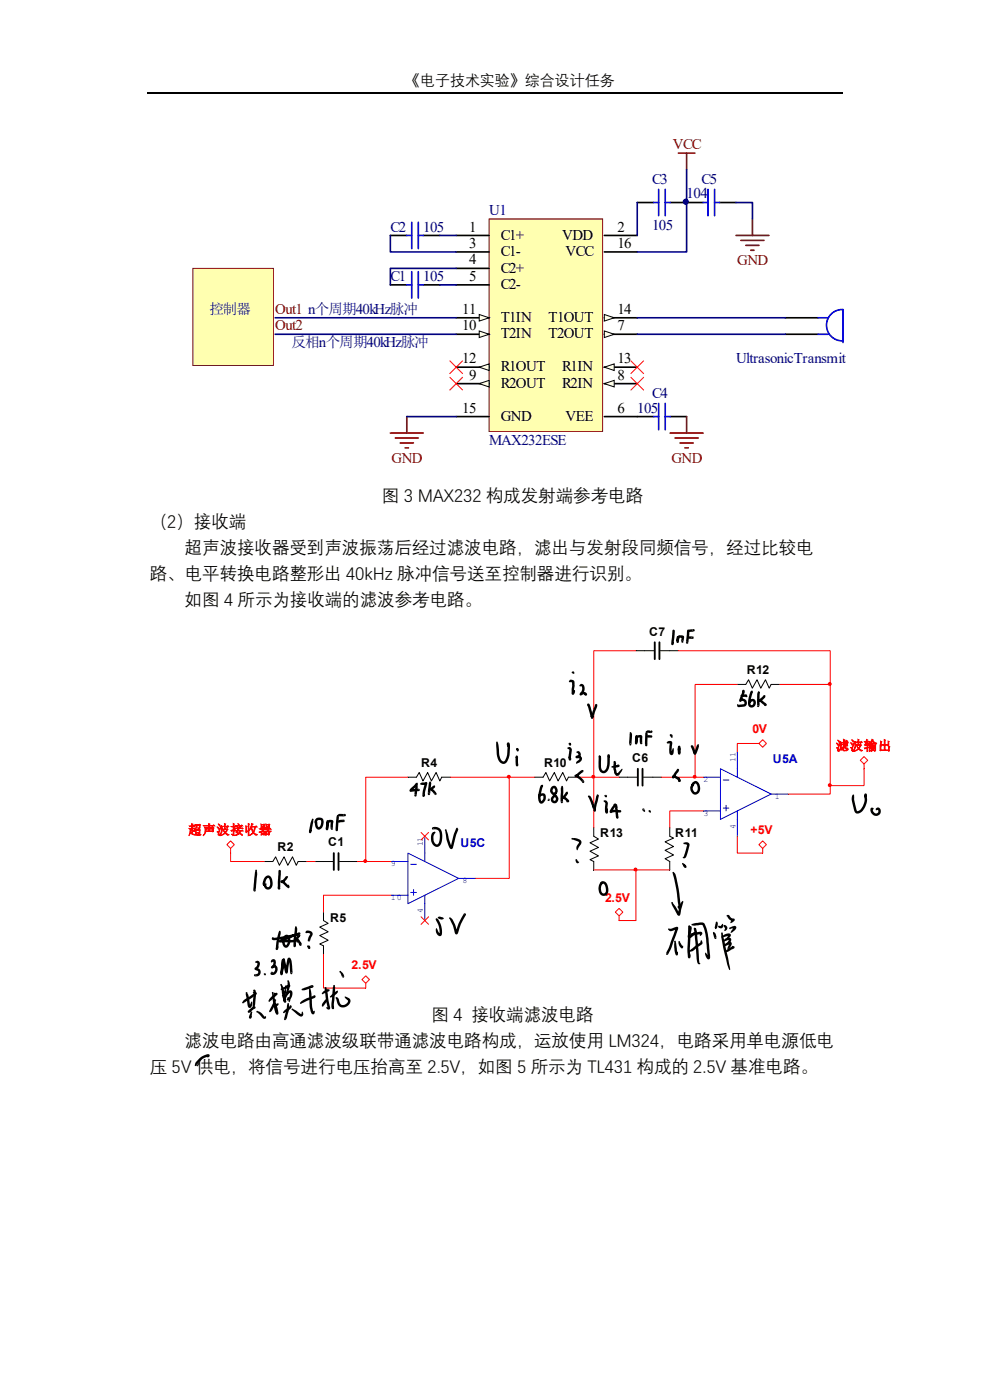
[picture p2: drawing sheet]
<svg xmlns="http://www.w3.org/2000/svg" width="210mm" height="297mm" viewBox="0 0 210 297" stroke-linecap="round" stroke-linejoin="round" font-family="sans-serif">
<path d="M31.2 19.8h147.6" fill="none" stroke="#000" stroke-width=".25"/>
<path d="M103.7 46.5h24.1v45h-24.1z" fill-rule="evenodd" fill="#ffffb0" stroke="#800000" stroke-width=".21"/>
<path d="M96.8 49.9h6.9M96.8 53.4h6.9M96.8 56.9h6.9M128.2 49.9h7M96.8 60.4h6.9M128.2 70.9h7M128.2 88.4h7" fill="none" stroke="#000" stroke-width=".35"/>
<path d="M128.2 70.2l2.1 .7-2.1 .7z" fill="#ffffe8" stroke="#000" stroke-width=".21"/>
<path d="M128.2 81.4h7" fill="none" stroke="#000" stroke-width=".35"/>
<path d="M128.2 81.4l2.1-.7v1.4z" fill="#ffffe8" stroke="#000" stroke-width=".21"/>
<path d="M96.8 81.4h6.9" fill="none" stroke="#000" stroke-width=".35"/>
<path d="M101.7 81.4l2-.7v1.4z" fill="#ffffe8" stroke="#000" stroke-width=".21"/>
<path d="M96.8 70.9h6.9" fill="none" stroke="#000" stroke-width=".35"/>
<path d="M101.7 70.2l2 .7-2 .7z" fill="#ffffe8" stroke="#000" stroke-width=".21"/>
<path d="M96.8 67.4h6.9" fill="none" stroke="#000" stroke-width=".35"/>
<path d="M101.7 66.7l2 .7-2 .7z" fill="#ffffe8" stroke="#000" stroke-width=".21"/>
<path d="M96.8 77.9h6.9" fill="none" stroke="#000" stroke-width=".35"/>
<path d="M101.7 77.9l2-.7v1.4z" fill="#ffffe8" stroke="#000" stroke-width=".21"/>
<path d="M128.2 77.9h7" fill="none" stroke="#000" stroke-width=".35"/>
<path d="M128.2 77.9l2.1-.7v1.4z" fill="#ffffe8" stroke="#000" stroke-width=".21"/>
<path d="M128.2 67.4h7" fill="none" stroke="#000" stroke-width=".35"/>
<path d="M128.2 66.7l2.1 .7-2.1 .7z" fill="#ffffe8" stroke="#000" stroke-width=".21"/>
<g fill="none" stroke="#000" stroke-width=".35">
<path d="M82.8 49.9h3.5M89.8 49.9h3.5M128.2 53.4h7M135.2 43h3.5M142.2 43h6.9M152.6 43h3.5M82.8 60.4h3.5M89.8 60.4h3.5M166.6 67.4h7M166.6 70.9h7M96.8 88.4h6.9M135.2 88.4h3.5"/>
<path d="M142.2 88.4h3.4"/>
</g>
<g fill="none" stroke="#00f" stroke-width=".35">
<path d="M86.3 49.9h1M87.3 47.2v5.5M87.3 57.6v5.6M88.7 47.2v5.5M88.7 57.6v5.6M88.7 49.9h1.1M138.7 43h1M139.7 40.2v5.6M141.1 40.2v5.6M141.1 43h1.1M149.1 43h1.1M150.2 40.2v5.6"/>
<path d="M151.6 43h1M151.6 40.2v5.6M86.3 60.4h1M88.7 60.4h1.1M173.6 70.9h2.1M173.6 67.4h2.1M178.8 72.3a3.3 3.3 0 0 1-3.5-3.3 3.3 3.3 0 0 1 3.5-3.3v7M138.7 88.4h1M139.7 85.6v5.6M141.1 85.6v5.6M141.1 88.4h1.1"/>
</g>
<circle cx="145.5" cy="42.8" r=".52" fill="#000080" stroke="#000080" stroke-width=".21"/>
<path d="M145.6 36v17.4h-10.4M82.8 49.9v3.5h14M93.3 49.9h3.5M96.8 56.9h-14v3.5M135.2 43v6.9M156.1 43h3.5v3.5M93.3 60.4h3.5M86.3 88.4h10.5" fill="none" stroke="#000080" stroke-width=".35"/>
<g fill="none" stroke="#800000" stroke-width=".35">
<path d="M143.9 32.5h3.5M145.6 32.5v3.5M156.1 49.9h7M157.2 51h4.9M158.2 52h2.8M159.3 53.1h.7M159.6 46.5v3.4M82.8 91.9h7M83.8 92.9h4.9M84.9 94h2.8M85.9 95h.7M86.3 88.4v3.5"/>
<path d="M142.2 91.9h6.9M143.2 92.9h4.9M144.2 94h2.8M145.3 95h.7M145.6 88.4v3.5"/>
</g>
<path d="M40.9 56.9h17.1v20.6h-17.1z" fill-rule="evenodd" fill="#ffffb0" stroke="#800000" stroke-width=".21"/>
<path d="M58.4 67.4h38.4M58.4 70.9h38.4M135.2 67.4h31.4M135.2 70.9h31.4" fill="none" stroke="#000080" stroke-width=".35"/>
<path d="M95.4 80l2.8 2.8M95.4 76.5l2.8 2.8M98.2 80l-2.8 2.8M98.2 76.5l-2.8 2.8M133.8 76.5l2.8 2.8M133.8 80l2.8 2.8M136.6 76.5l-2.8 2.8M136.6 80l-2.8 2.8M161.8 178.4l.8 .8-.8 .8-.8-.8z" fill="none" stroke="#f00" stroke-width=".21"/>
<path d="M135.3 163.1v3.6M136.3 163.1v3.6" fill="none" stroke="#000" stroke-width=".4"/>
<path d="M113.4 164.9h1.8l.6-1 .8 1.8 1-1.8 .8 1.8 1-1.8 .8 1.8 .4-.8h1.8M131.3 164.9h3.8M136.5 164.9h3.8M142.1 175.6v1.8l.8 .4-1.8 .8 1.8 1-1.8 .8 1.8 1-1.8 .8 1 .6v1.8" fill="none" stroke="#000" stroke-width=".21"/>
<path d="M161 157.7l.8-.8 .8 .8-.8 .8zM161.8 180v1" fill="none" stroke="#f00" stroke-width=".21"/>
<path d="M160 157.7h1M77.6 207l.8 .8-.8 .8-.8-.8z" fill="none" stroke="#f00" stroke-width=".21"/>
<path d="M134.9 138h3.8M140.1 138h2M158.2 145.2l.6-1 .8 1.8 1-1.8 .8 1.8 1-1.8 .8 1.8 .4-.8h1.8M93.7 164.9h1.8M125.9 175.6v1.8l1 .6-1.7 .8 1.7 1-1.7 .8 1.7 1-1.7 .8 .7 .4v1.8M56.1 182.8h1.8l.6-1 .8 1.8 1-1.8 .8 1.8 1-1.8 .7 1.8 .4-.8h1.8M66.8 182.8h3.8M68.6 193.5v1.8l1 .6-1.8 .8 1.8 1-1.8 .8 1.8 1-1.8 .8 .8 .4v1.7M72 182.8h3.8" fill="none" stroke="#000" stroke-width=".21"/>
<path d="M138.9 136.3v3.5M139.9 136.3v3.5M70.8 181v3.6M71.8 181v3.6" fill="none" stroke="#000" stroke-width=".4"/>
<g fill="#f00" stroke="#f00" stroke-width=".21">
<circle cx="176" cy="145.1" r=".3"/>
<circle cx="125.8" cy="164.8" r=".3"/>
<circle cx="107.9" cy="164.8" r=".3"/>
</g>
<path d="M130.5 193.5l.8-.8 .8 .8-.8 .8zM77.6 208.6v1" fill="none" stroke="#f00" stroke-width=".21"/>
<path d="M131.3 194.3v1" fill="none" stroke="#f00" stroke-width=".21"/>
<circle cx="134.8" cy="184.5" r=".3" fill="#f00" stroke="#f00" stroke-width=".21"/>
<path d="M152.8 163.1l10.8 5.4-10.8 5.3zM153.4 165.5h1.2M153.4 171.4h1.2M154 170.8v1.2M156.4 163.1v1.8M156.4 172v1.8" fill="none" stroke="#00f" stroke-width=".21"/>
<path d="M149.2 172h3.6M149.2 164.9h3.6" fill="none" stroke="#00f" stroke-width=".21"/>
<path d="M156.4 159.5v3.6" fill="none" stroke="#00f" stroke-width=".21"/>
<path d="M156.4 173.8v3.6" fill="none" stroke="#00f" stroke-width=".21"/>
<path d="M163.6 168.5h3.6M86.5 181l10.8 5.3-10.8 5.4zM87.1 183.4h1.2M87.1 189.3h1.2M87.7 188.7v1.2M90.1 181v1.8M90.1 189.9v1.8" fill="none" stroke="#00f" stroke-width=".21"/>
<path d="M83 189.9h3.5" fill="none" stroke="#00f" stroke-width=".21"/>
<path d="M83 182.8h3.5" fill="none" stroke="#00f" stroke-width=".21"/>
<path d="M89.3 176.6l1.6 1.6M90.9 176.6l-1.6 1.6" fill="none" stroke="#f00" stroke-width=".21"/>
<path d="M90.1 191.7v3.6" fill="none" stroke="#00f" stroke-width=".21"/>
<path d="M89.3 194.5l1.6 1.6M90.9 194.5l-1.6 1.6" fill="none" stroke="#f00" stroke-width=".21"/>
<path d="M97.3 186.3h3.6" fill="none" stroke="#00f" stroke-width=".21"/>
<g fill="#f00" stroke="#f00" stroke-width=".21">
<circle cx="77.5" cy="182.7" r=".3"/>
<circle cx="176" cy="166.6" r=".3"/>
</g>
<path d="M48.9 178.4l.8 .8-.8 .8-.8-.8z" fill="none" stroke="#f00" stroke-width=".21"/>
<path d="M48.9 180v1M182.5 161.3l.8-.8 .8 .8-.8 .8z" fill="none" stroke="#f00" stroke-width=".21"/>
<g fill="none" stroke="#f00" stroke-width=".21">
<path d="M134.9 138h-9v37.6M143.9 138h32.2v7.2M156.4 145.2h-9v19.7h-7.1M160 157.7h-3.6v1.8M165.4 145.2h10.7M176.1 145.2v21.5M86.5 164.9h-8.9v17.9M95.5 164.9h17.9M108 164.9v21.4h-7.1M122.4 164.9h8.9M149.2 172h-7.1v3.6M156.4 177.4v3.6h5.4"/>
<path d="M176.1 166.7v1.8h-8.9M183.3 162.1v4.6h-7.2M48.9 181v1.8h7.2M65 182.8h1.8M75.8 182.8h7.2M83 189.9h-14.4v3.6M125.9 184.6h16.2M134.9 184.6v10.7h-3.6M68.6 202.4v7.2h9"/>
</g>
<g fill="#000">
<path d="M121.3 177.8l1.2 .1a.9 .9 0 0 1 .8 .7 .9 .9 0 0 1-.4 1l-.4 .8a.97 .97 0 0 1 .3-1.6v-.2l.1 .1-1.6-.6zM122 164.4l.6 .1 1.2 1.1a.28 .28 0 0 1 .1 .4 .28 .28 0 0 1-.5-.1l.1-.2h.3h-.3l-.1 .2-.5-.6-1-.6 .4 .1v-.4h-.3h.3h-.2l1.3-1 .2-.1-.2 .3 .1 .2 .3-.1v-.3l-.4 .1 .1 .2h.2a.18 .18 0 0 1-.3-.1 .18 .18 0 0 1 .2-.2 .18 .18 0 0 1 .1 .3h-.2a.22 .22 0 0 1 0-.3 .22 .22 0 0 1 .3 0 .22 .22 0 0 1-.1 .4l-1.4 1.1-.4-.2zM143.6 163.1l.4 .1-.1 .4a.22 .22 0 0 1-.3 .1 .22 .22 0 0 1 0-.4l.1 .3 .3-.2-1 1.6 .1-.1a.27 .27 0 0 1-.4 .2 .27 .27 0 0 1-.1-.4l.2-.2 .3-.1 1.3 1a.32 .32 0 0 1 0 .3 .32 .32 0 0 1-.2 .2l.2-.1a.32 .32 0 0 1-.5 .1 .32 .32 0 0 1-.1-.4l.1-.6 .1-.1 .2 .8-.1-.2-.2 .1 .2-.1-.1 .3-1.1-.8 .2-.1-.1 .2v-.3l-.3-.1-.2 .3zM122.1 182.3h.3v.3v-.2l.2 .4h-.1h.2a.32 .32 0 0 1-.2 .4 .32 .32 0 0 1-.4-.4zM141.8 197h.5l1-.3a.4 .4 0 0 1 .6 .1 .4 .4 0 0 1-.2 .6l-1.8 4.7a.37 .37 0 0 1-.2 .4 .37 .37 0 0 1-.4-.1l.2-.1h-.2v-.2l.6-1.2 1.5-4.1 .1 .3h.2l-.9 .3a.58 .58 0 0 1-.7 .1 .58 .58 0 0 1-.3-.5zM142.5 191.4h.2l1.4 2.4-.3 .1 .5-2 .3-.6 .3-.2-.5 2.1a.78 .78 0 0 1-.5 1.1l-1.2-2.1-.3-.6zM142.7 185l.4 .2 .3 .8 .6 2.5 .4 3.6a.41 .41 0 0 1 0 .6 .41 .41 0 0 1-.6 0v-.1a.23 .23 0 0 1-.1-.4 .23 .23 0 0 1 .4 .1l.2 .1h-.2l-.1 .2-.6-4-.8-3.4zM146.3 196.5h.3l.1 .4-.3 1.8-.2-.1 1.2-.9a.2 .2 0 0 1 .3-.1 .2 .2 0 0 1 0 .3l-1 .9a.5 .5 0 0 1-.7 .2 .5 .5 0 0 1-.1-.8zM146.1 196.3a.18 .18 0 0 1 .3 .1 .18 .18 0 0 1-.2 .2 .18 .18 0 0 1-.2-.2l.2 .2 .2-.2 .1 .6-.2 4.4 .1 1.6-.2-.2-.3 .2 .1-1.4a1.45 1.45 0 0 1 .3 1.7 .88 .88 0 0 1-.5-1.1zM146.8 196l1.8-.3h.5l.3 .2 .7 2.2 .5 4.7a.47 .47 0 0 1-.3 .7 .47 .47 0 0 1-.5-.5l-.2-.6 .1-.3 .7 1-.3 .1-.5-4.9-.6-2.1 .1 .1-1.9 .1a.3 .3 0 0 1-.4-.1 .3 .3 0 0 1 0-.3zM147.2 196.9a.37 .37 0 0 1 .5 .4l.7 7-.1-.1 .3 .2-.3 .2a.82 .82 0 0 1-.5-1.1l-.6-6.4 .3-.1a.19 .19 0 0 1-.1 .2 .19 .19 0 0 1-.3-.1 .19 .19 0 0 1 .1-.2zM151.9 195.5l.2 .1 .2 .3-.3 1a.2 .2 0 0 1-.2 .2 .2 .2 0 0 1-.1-.3l.1-1 .1-.1 .2 .1h-.2z"/>
<path d="M152.4 196.4l.3 .1-.1 .2-.1-.3h.5l-.1 .1 .4-.5 .1 .5a.45 .45 0 0 1-.3 .4 .45 .45 0 0 1-.5-.1l.2 .1-.5-.3zM153 197.9h.3v.2l1.5 7v.7l-.5-1.2-.8-3.3zM153.5 196.3h.3v.2l-.2-.2h.4l.3 .6a.42 .42 0 0 1-.2 .5 .42 .42 0 0 1-.5 0l.2-.6v.1l-.3-.3v-.3v.2zM154.2 194.2l.4-.1 .4 .5 .4 .2a.35 .35 0 0 1 .5 .3 .35 .35 0 0 1-.3 .4l-.6 .3v-.3l.4-.5v.2l.2 .2-.8-.3-.5-.6h.1l-.2-.1zM154.8 196.8l.8-.3a.45 .45 0 0 1 .6 .2 .45 .45 0 0 1-.3 .6l-.9 .6 .1-.4 .6-.8 .2 .2-1 .2-.2-.1zM59.5 208.8a1.15 1.15 0 0 1 .7 1.1l.2 1.1-.2-.1-.1 .1 .4-1.2a1.35 1.35 0 0 1-.2 1.6 1.02 1.02 0 0 1-.6-1.3zM59.6 209.7l1.6-.7-.1 .2 .2 .2a.45 .45 0 0 1-.7-.3l.3-.1a.35 .35 0 0 1 .6 0 .35 .35 0 0 1-.3 .5l-1.5 .5-.2-.1zM61 208l.3 .1a2.34 2.34 0 0 1-.6 2.7zM64.1 209.8l1.4-.6a.6 .6 0 0 1 1 .1 .25 .25 0 0 1-.3 .3 .25 .25 0 0 1-.1-.4v.2l.2 .1-1.4 .5-.8 .1zM70.7 209l.3 .1 .1 .9-.2 3.8-.2-.2-.2 .2 .1-.2a.29 .29 0 0 1 .2 .4 .29 .29 0 0 1-.3 .1 .29 .29 0 0 1-.2-.4zM72.1 206h.2l.4 .4a.56 .56 0 0 1 0 1 .2 .2 0 0 1 0-.3 .2 .2 0 0 1 .3 .1l-.3-.2-.1 .2-.6-1zM42.2 224.6l.6-.5 1.2-.4a.38 .38 0 0 1 .5 .3 .38 .38 0 0 1-.6 .3l.2-.4-.1 .2 .2 .1-1.2 .4-1.2 1.2a.23 .23 0 0 1-.2 .3 .23 .23 0 0 1-.3-.2l.2-.6z"/>
</g>
<g font-size="5">
<text x="142.5" y="136.4">1nF</text>
<text x="120.6" y="147.2">i</text>
<text x="156.3" y="149.8">56k</text>
<text x="124.5" y="154.6">&quot;</text>
<text x="133.6" y="157.8">I</text>
<text x="134" y="157.8">nF-</text>
<text x="141.5" y="159.4">i.、</text>
<text x="147.4" y="159.4">，</text>
<text x="105.2" y="162.1">Ui</text>
<text x="120.6" y="162.7">i3</text>
<text x="126.8" y="162.7">比</text>
<text x="87" y="168.7">47k</text>
<text x="114.2" y="170.9">6.SK</text>
<text x="124.7" y="172.3">Hi4</text>
<text x="136.4" y="172">1 、</text>
<text x="146.4" y="168.2">o</text>
<text x="180.7" y="172.6">U。</text>
<text x="65.6" y="175.9">onF</text>
<text x="91.4" y="179.4">or</text>
<text x="144.2" y="183.9">？</text>
<text x="53.8" y="188.5">10k</text>
<text x="127" y="189.6">o</text>
<text x="92.4" y="197">N</text>
<text x="57.4" y="201.2">幽？</text>
<text x="140.7" y="202.9">不用管</text>
<text x="54" y="206.7">3.3M</text>
<text x="50.7" y="215.3">共模干扰</text>
</g>
<g font-size="3.7">
<text x="81" y="106.3">图 3 MAX232 构成发射端参考电路</text>
<text x="31.8" y="111.8">（2）接收端</text>
<text x="39.2" y="117.3">超声波接收器受到声波振荡后经过滤波电路，滤出与发射段同频信号，经过比较电</text>
<text x="31.8" y="122.8">路、电平转换电路整形出 40kHz 脉冲信号送至控制器进行识别。</text>
<text x="39.2" y="128.3">如图 4 所示为接收端的滤波参考电路。</text>
<text x="39.2" y="221.9">滤波电路由高通滤波级联带通滤波电路构成，运放使用 LM324，电路采用单电源低电</text>
<text x="91.5" y="216.4">图 4 接收端滤波电路</text>
<text x="31.8" y="227.4">压 5V 供电，将信号进行电压抬高至 2.5V，如图 5 所示为 TL431 构成的 2.5V 基准电路。</text>
</g>
<g font-size="3.2">
<text x="85.9" y="18.1">《电子技术实验》综合设计任务</text>
<text x="99.5" y="49.1">1</text>
<text x="99.5" y="52.6">3</text>
<text x="106.2" y="50.8">C1+</text>
<text x="119.3" y="50.8">VDD</text>
<text x="131" y="49.1">2</text>
<text x="131" y="52.6">16</text>
<text x="99.5" y="56.1">4</text>
<text x="99.5" y="59.6">5</text>
<text x="106.2" y="54.3">C1-</text>
<text x="106.2" y="57.8">C2+</text>
<text x="120" y="54.3">VCC</text>
<text x="106.2" y="61.3">C2-</text>
<text x="98.1" y="70.1">10</text>
<text x="98.1" y="66.6">11</text>
<text x="106.2" y="71.8">T2IN</text>
<text x="106.2" y="68.3">T1IN</text>
<text x="116.3" y="71.8">T2OUT</text>
<text x="116.3" y="68.3">T1OUT</text>
<text x="131" y="70.1">7</text>
<text x="131" y="66.6">14</text>
<text x="98.1" y="77.1">12</text>
<text x="131" y="77.1">13</text>
<text x="99.5" y="80.5">9</text>
<text x="106.2" y="82.3">R2OUT</text>
<text x="106.2" y="78.8">R1OUT</text>
<text x="119.3" y="82.3">R2IN</text>
<text x="119.3" y="78.8">R1IN</text>
<text x="131" y="80.5">8</text>
<text x="98.1" y="87.5">15</text>
<text x="106.2" y="89.3">GND</text>
<text x="120" y="89.3">VEE</text>
<text x="131" y="87.5">6</text>
</g>
<g font-size="3.2" fill="#800000">
<text x="142.8" y="31.6">VCC</text>
<text x="156.3" y="56.2">GND</text>
<text x="58.4" y="66.6">Out1 n个周期40kHz脉冲</text>
<text x="58.4" y="70.1">Out2</text>
<text x="83.1" y="98.1">GND</text>
<text x="142.4" y="98.1">GND</text>
</g>
<g font-size="3.2" fill="#000080">
<text x="138.3" y="39">C3</text>
<text x="148.8" y="39">C5</text>
<text x="103.8" y="45.6">U1</text>
<text x="145.6" y="42.1">104</text>
<text x="82.8" y="49.1">C2</text>
<text x="89.8" y="49.1">105</text>
<text x="138.3" y="48.7">105</text>
<text x="82.8" y="59.6">C1</text>
<text x="89.8" y="59.6">105</text>
<text x="156.1" y="77.1">UltrasonicTransmit</text>
<text x="135.2" y="87.5">105</text>
<text x="138.3" y="84.4">C4</text>
<text x="103.8" y="94.5">MAX232ESE</text>
</g>
<g font-size="3.1" fill="#000080">
<text x="44.4" y="66.5">控制器</text>
<text x="61.8" y="73.5">反相n个周期40kHz脉冲</text>
</g>
<g font-size="2.8" fill="#f00">
<text x="177.3" y="159.1">滤波输出</text>
<text x="40" y="177">超声波接收器</text>
</g>
<g font-size="2.6">
<text x="137.7" y="134.9">C7</text>
<text x="158.4" y="143">R12</text>
<text x="134.1" y="161.7">C6</text>
<text x="89.3" y="162.7">R4</text>
<text x="115.4" y="162.7">R10</text>
<text x="69.6" y="179.6">C1</text>
<text x="127.3" y="177.6">R13</text>
<text x="143.3" y="177.6">R11</text>
<text x="58.9" y="180.6">R2</text>
<text x="70" y="195.5">R5</text>
</g>
<g font-size="2.6" fill="#f00">
<text x="159.6" y="155.5">0V</text>
<text x="159.2" y="177">+5V</text>
<text x="128.4" y="191.3">2.5V</text>
<text x="74.6" y="205.6">2.5V</text>
</g>
<g font-size="2.6" fill="#00f">
<text x="164" y="161.9">U5A</text>
<text x="97.7" y="179.8">U5C</text>
</g>
<g font-size="1.8" fill="#00f">
<text x="156" y="161.7" transform="rotate(-90 156 161.7)">11</text>
<text x="149.2" y="165.9">2</text>
<text x="149.2" y="173">3</text>
<text x="164.4" y="169.5">1</text>
<text x="89.7" y="179.6" transform="rotate(-90 89.7 179.6)">11</text>
<text x="156" y="175.8" transform="rotate(-90 156 175.8)">4</text>
<text x="82.9" y="183.8">9</text>
<text x="82.9" y="190.9">10</text>
<text x="98.1" y="187.3">8</text>
<text x="89.7" y="193.7" transform="rotate(-90 89.7 193.7)">4</text>
</g>
</svg>
